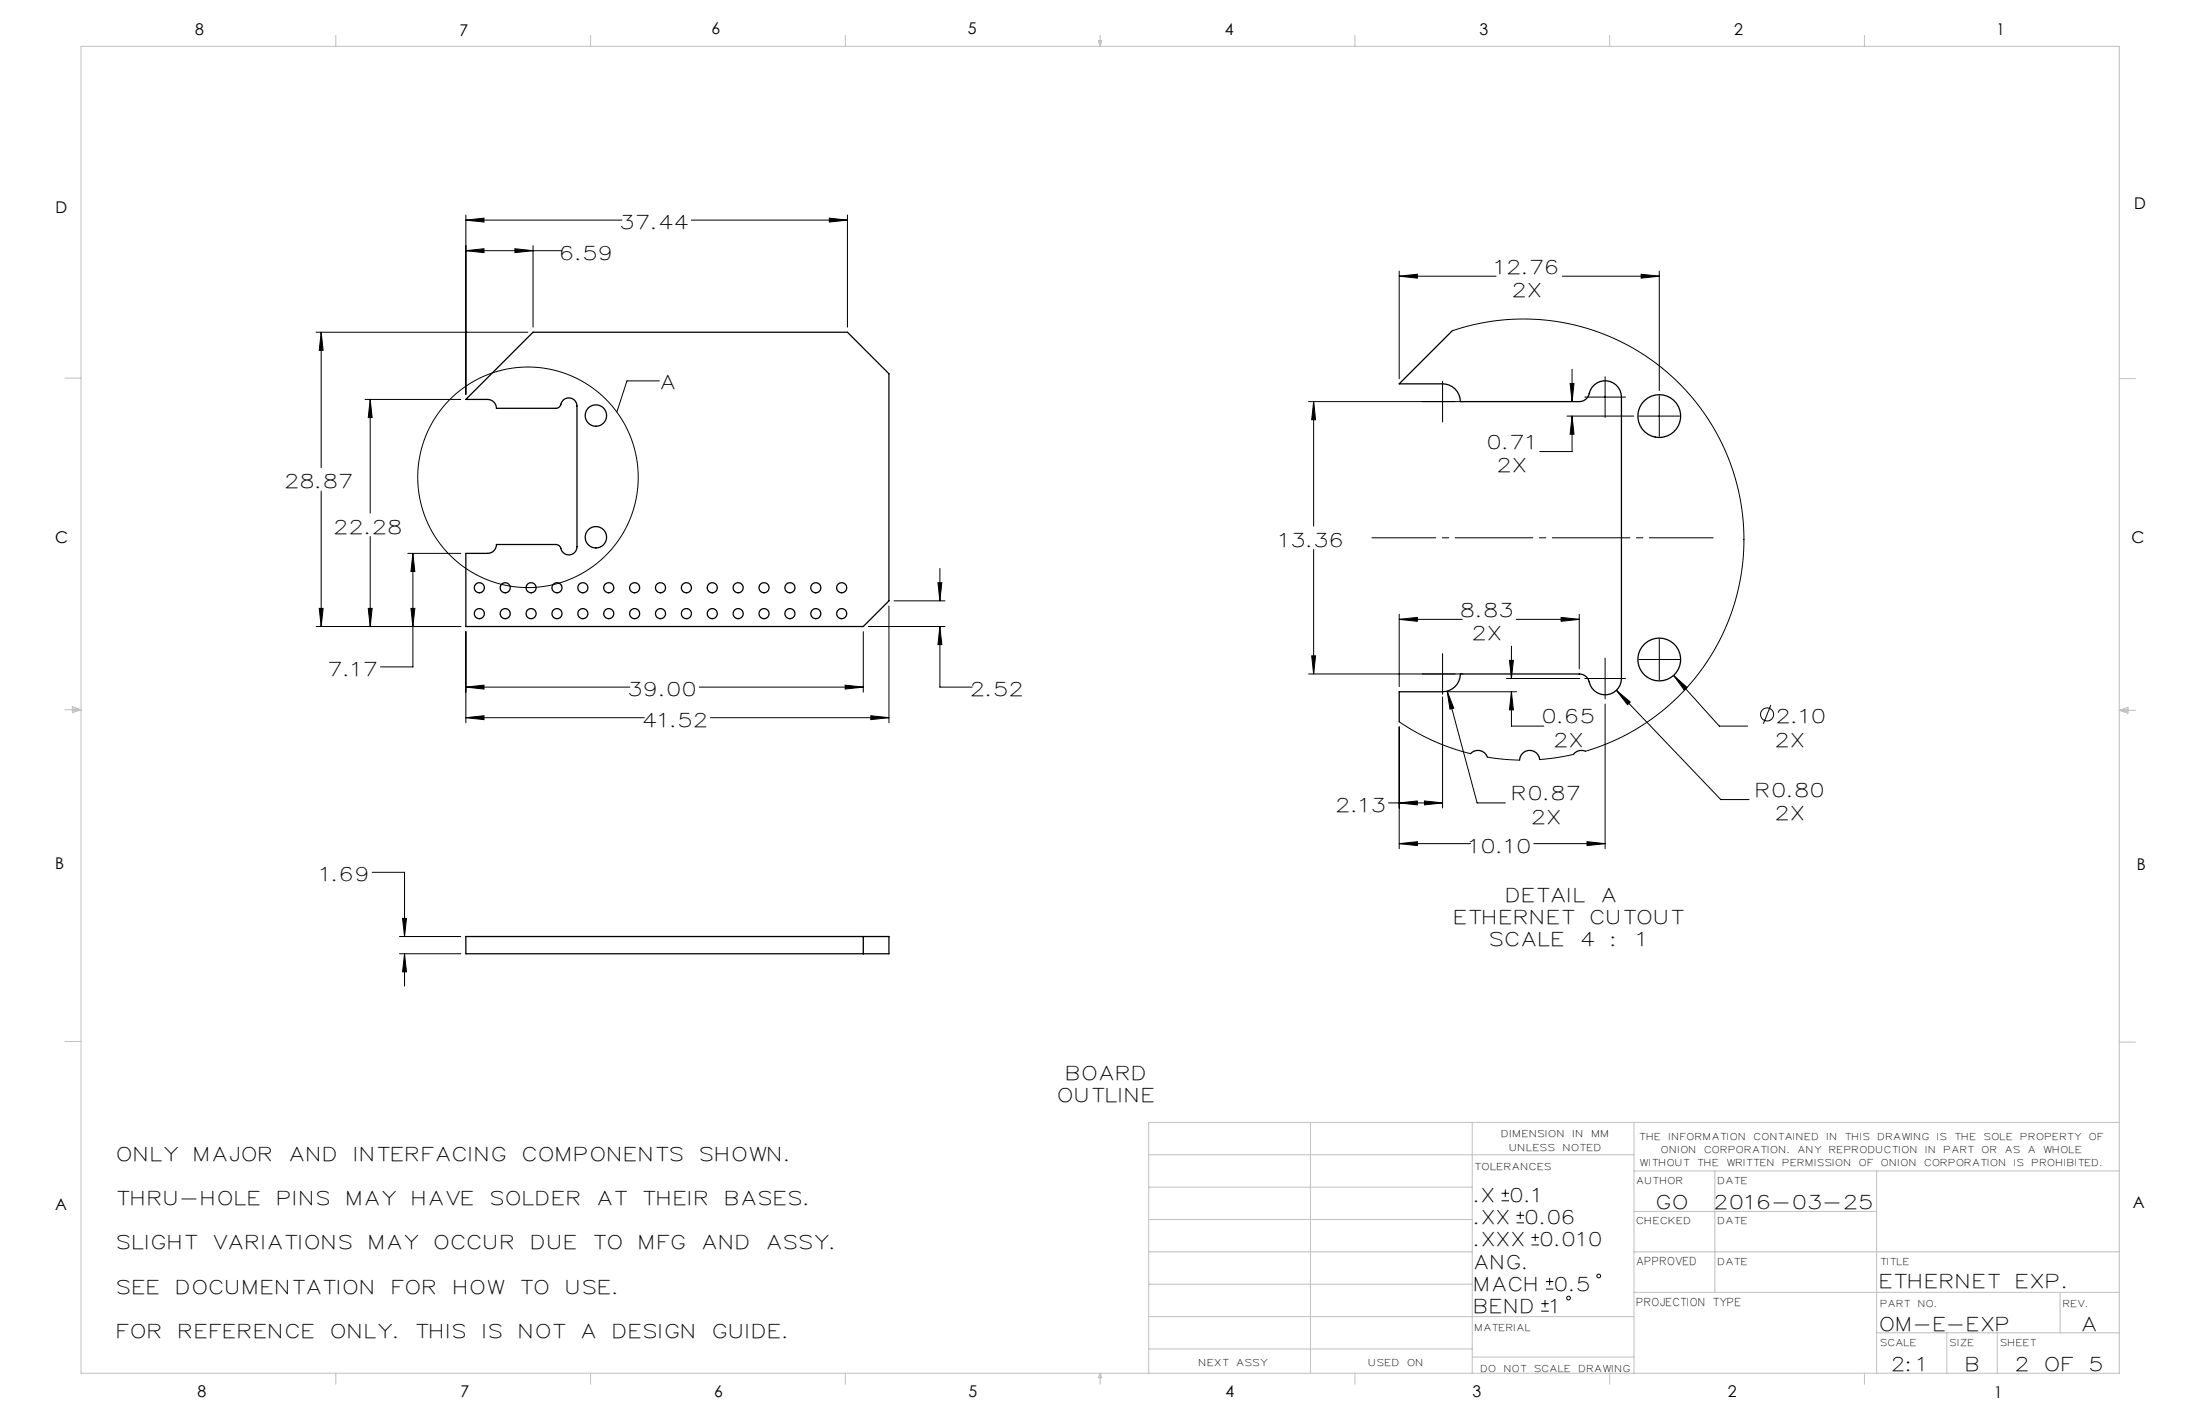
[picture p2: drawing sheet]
<svg xmlns="http://www.w3.org/2000/svg" width="432mm" height="279mm" viewBox="0 0 432 279" stroke-linecap="round" stroke-linejoin="round" font-family="sans-serif">
<g fill="none" stroke="#000" stroke-width=".2">
<path d="M91.4 49.2l3.6-.4v.8zM91.4 43.2l3.6-.4v.8zM91.4 42.2v35.2M91.4 49.2h18.9M91.4 43.2h30.7M101.1 48.8l3.5 .4-3.5 .4zM104.6 48.2v16M135.7 43.2h30.6M162.8 42.8l3.5 .4-3.5 .4zM166.3 42.2v22M274.6 54.2l3.6-.4v.8zM274.6 53.2v21.1"/>
<path d="M274.6 54.2h19M306.6 54.2h19.1M322.1 53.8l3.6 .4-3.6 .4zM325.7 53.2v23.4M62 65.2h41.6M63 65.2l.4 3.5h-.7zM63 65.2v26.6M71.7 78.4h18.7M72.7 78.4l.3 3.5h-.7zM72.7 78.4v22.3M129.4 74.7h-6.3l-2 6.1M257.8 78.8l.4 3.6h-.7z"/>
<path d="M257.8 78.8v24.4M283.1 74.8v8M285 64.9l4.2-1.2 4.1-.7 4.5-.4 4.2 .1 4.2 .5 4.1 .9 4 1.3 4.1 1.8 3.7 2 3.6 2.6 3.2 2.8 3.1 3.2 2.5 3.3 2.3 3.6 1.8 3.8 1.6 4.2 1.2 4.3 .6 4.1 .3 4.2-.2 4.4-.6 4.1-1 4.4-1.4 3.9-1.9 4.1-2.1 3.6-2.7 3.6-2.8 3.1-3.4 3-3.6 2.6-3.6 2.2-3.8 1.7-4 1.4M287.1 78.8h-30.3M308.2 75.2h.7l-.3 3.6zM308.6 72.4v6.4M311 77.9h8M315 73.9v8M325.7 77.6v8M63 96.3v26.6M307.6 81.6h13.1M308.6 81.6l.3 3.6h-.7z"/>
<path d="M308.6 81.6v7h-6.4M321.7 81.6h8M62.7 119.4h.7l-.4 3.5zM72.3 119.4h.7l-.3 3.5zM72.7 105.3v17.6M80 108.6h10.4M80.7 119.4h.7l-.4 3.5zM81 108.6l.4 3.5h-.7zM81 108.6v22.3h-6.3M174.5 118.9v22.9M175.5 117.9h10M184.1 114.3h.8l-.4 3.6z"/>
<path d="M184.5 111.5v6.4M257.8 107.8v24.4M62 122.9h28.4M91.4 134.8l3.6-.4v.8zM91.4 123.9v17.9M91.4 134.8h32.2M137.2 134.8h32.2M165.9 134.4l3.5 .4-3.5 .4zM169.4 123.9v11.9M170.4 122.9h15.1M184.5 122.9l.4 3.6h-.8zM184.5 122.9v11.9h6.3"/>
<path d="M257.5 128.7h.7l-.4 3.5zM274.6 121.5l3.6-.4v.8zM274.6 120.5v14.2M274.6 121.5h12.4M283.1 128.2v8M283.1 136.7v21.8M284 135.6l1.3 3.3-.7 .2zM284 135.6l5.9 21.9h5.6M284.1 135.7h13.6M287.1 132.2h-30.3M295.7 133.1h14.3M296.3 129.6h.7l-.3 3.5z"/>
<path d="M296.7 135.7l.3 3.6h-.7zM296.7 135.7v6.8h6.3M296.7 126.8v6.3M297.6 121.5h12.4M306.4 121.1l3.6 .4-3.6 .4zM310 120.5v10.7M311 133.1h8M315 129.1v8M315 138.1v28.4M317.3 135.4l2.7 2.4-.6 .5zM317.3 135.4l20.4 21.5h5.6M321.7 129.4h8"/>
<path d="M325.7 125.4v8M328.5 132.5l2.6 2.4-.5 .5zM328.5 132.5l9 10h5.5M347.6 138.3l-1.5 3.7M91.4 140.8l3.6-.4v.8zM91.4 140.8h35.1M139.5 140.8h35M170.9 140.4l3.6 .4-3.6 .4zM272.5 157.5h10.6M274.6 157.5l3.6-.3v.7zM274.6 142.6v23.9M274.6 141.6l3.2 2 3.5 1.7 3.6 1.5 3.7 1.1"/>
<path d="M279.6 157.2l3.5 .3-3.5 .4zM291.9 148.6l3.2 .4 3.2 .1M308.8 148l-3.2 .6-3.4 .4M73 171.2h6.4v12.6M274.6 165.5l3.6-.4v.8zM274.6 165.5h14M301 165.5h14M311.5 165.1l3.5 .4-3.5 .4zM78.4 183.8h12M78.4 187.1h12M79 180.2h.8l-.4 3.6zM79.4 187.1l.4 3.6h-.8z"/>
<path d="M79.4 187.1v6.4M294.7 235.6h1.5M294.7 234.1h1.5M295.4 233.4v1.5M297.7 239.9h1.4M297.7 238.5h1.4M298.4 237.7v1.5M300.6 244.3h1.5M300.6 242.8h1.5M301.3 242.1v1.4M302.5 257.3h1.5M302.5 255.8h1.5"/>
<path d="M303.2 255.1v1.4M303.4 252.9h1.5M303.4 251.5h1.5M304.1 250.7v1.5"/>
<circle cx="103.6" cy="93.6" r="21.6"/>
<circle cx="346.8" cy="140.2" r="1.28"/>
<circle cx="307.9" cy="254.7" r=".37"/>
<circle cx="313.8" cy="250.4" r=".37"/>
</g>
<path d="M269.3 105.5h67" fill="none" stroke="#000" stroke-width=".2" stroke-dasharray="15.2 1.3 1.3 1.3" stroke-dashoffset="2.7"/>
<g fill="none" stroke="#c0c0c0" stroke-width=".2">
<path d="M15.9 9.1h400.1v260.3h-400.1zM65.9 6.9v2.2M115.9 6.9v2.2M165.9 6.9v2.2M215.6 8h.6l-.3 1.1zM215.7 8l.2 1.1M215.9 6.9v2.2M216 8l-.1 1.1M265.9 6.9v2.2M315.9 6.9v2.2M365.9 6.9v2.2M12.7 74.2h3.2"/>
<path d="M416 74.3h3.1M12.7 139.3h3.2M14.2 139l1.7 .3M14.2 138.7l1.7 .6-1.7 .5zM15.9 139.3l-1.7 .2M416 139.4h3.1M416 139.4l1.7-.6v1.1zM416 139.4l1.7 .2M417.7 139.1l-1.7 .3M12.7 204.4h3.2M416 204.5h3.1M225.5 226.6h95.2"/>
<path d="M225.5 239.3h63.5M225.5 232.9h63.5M257.2 220.2v49.2M289 220.2v49.2M320.7 220.2v49.2M320.7 237.7h47.6M320.7 229.8h95.3M336.6 229.8v23.8M368.3 229.8v39.6M416 220.2h-190.5v49.2M225.5 258.3h95.2M225.5 245.6h63.5"/>
<path d="M225.5 252h63.5M320.7 253.6h95.3M320.7 245.6h95.3M404.3 253.6v7.9M65.9 269.4v2.2M115.9 269.4v2.2M165.9 269.4v2.2M215.9 269.4v2.2M215.9 269.4l.3 .9h-.6zM225.5 264.7h63.5M265.9 269.4v2.2M289 266.3h31.7"/>
<path d="M315.9 269.4v2.2M365.9 269.4v2.2M368.3 261.5h47.7M382.1 261.5v7.9M392 261.5v7.9"/>
</g>
<path d="M91.4 140.8l3.6-.4v.8zM170.9 140.4l3.6 .4-3.6 .4zM80.7 119.4h.7l-.4 3.5zM81 108.6l.4 3.5h-.7zM72.3 119.4h.7l-.3 3.5zM72.7 78.4l.3 3.5h-.7zM62.7 119.4h.7l-.4 3.5zM63 65.2l.4 3.5h-.7zM91.4 134.8l3.6-.4v.8zM165.9 134.4l3.5 .4-3.5 .4zM184.5 122.9l.4 3.6h-.8zM184.1 114.3h.8l-.4 3.6zM91.4 49.2l3.6-.4v.8zM101.1 48.8l3.5 .4-3.5 .4zM91.4 43.2l3.6-.4v.8zM162.8 42.8l3.5 .4-3.5 .4zM79 180.2h.8l-.4 3.6zM79.4 187.1l.4 3.6h-.8zM284 135.6l.6 3.5 .7-.2zM306.4 121.1l3.6 .4-3.6 .4zM274.6 121.5l3.6-.4v.8zM257.8 78.8l.4 3.6h-.7zM257.5 128.7h.7l-.4 3.5zM274.6 157.5l3.6-.3v.7zM279.6 157.2l3.5 .3-3.5 .4zM311.5 165.1l3.5 .4-3.5 .4zM274.6 165.5l3.6-.4v.8zM296.3 129.6h.7l-.3 3.5zM296.7 135.7l.3 3.6h-.7zM322.1 53.8l3.6 .4-3.6 .4zM274.6 54.2l3.6-.4v.8zM308.6 81.6l.3 3.6h-.7zM308.2 75.2h.7l-.3 3.6zM317.3 135.4l2.1 2.9 .6-.5zM328.5 132.5l2.1 2.9 .5-.5z" fill="#000"/>
<g fill="none" stroke="#000" stroke-width=".25">
<path d="M104.6 65.2h61.7l8.2 8.1v44.6l-5.1 5h-78v-14.3h4.3a1.74 1.74 0 0 0 1.7-1.8h11.7a1.13 1.13 0 0 1 1.1 1.1 1.6 1.6 0 0 0 1.8 .9 1.6 1.6 0 0 0 1.2-1.5v-27.6a1.65 1.65 0 0 0-1.6-1.6 1.65 1.65 0 0 0-1.6 1.5l-.4 .4-.5 .1h-11.7a1.74 1.74 0 0 0-1.7-1.7h-4.3zM285 64.9l-10.4 10.4h8.5a3.5 3.5 0 0 1 3.5 3.5h23.4a2 2 0 0 0 1.9-1.6 3.2 3.2 0 0 1 3.5-2.5 3.2 3.2 0 0 1 2.8 3.2v55.2a3.2 3.2 0 0 1-3 3.2 3.2 3.2 0 0 1-3.4-2.8l-.3-.6-.6-.4-.9-.3h-23.4a3.5 3.5 0 0 1-3.5 3.5h-8.5v5.9M288.6 147.9a1.96 1.96 0 0 1 3.3 .7M302.2 149a1.97 1.97 0 0 0-2-1.8 1.97 1.97 0 0 0-1.9 1.9M311.2 147.4a1.96 1.96 0 0 0-2.4 .6M91.4 183.8h83.1v3.3h-83.1zM169.4 183.8v3.3"/>
<circle cx="117" cy="81.5" r="2.1"/>
<circle cx="325.7" cy="81.6" r="4.2"/>
<circle cx="94.1" cy="115.3" r=".99"/>
<circle cx="99.2" cy="115.3" r=".99"/>
<circle cx="104.2" cy="115.3" r=".99"/>
<circle cx="109.3" cy="115.3" r=".99"/>
<circle cx="114.4" cy="115.3" r=".99"/>
<circle cx="117" cy="105.4" r="2.1"/>
<circle cx="119.5" cy="115.3" r=".99"/>
<circle cx="124.6" cy="115.3" r=".99"/>
<circle cx="129.6" cy="115.3" r=".99"/>
<circle cx="134.7" cy="115.3" r=".99"/>
<circle cx="139.8" cy="115.3" r=".99"/>
<circle cx="144.9" cy="115.3" r=".99"/>
<circle cx="150" cy="115.3" r=".99"/>
<circle cx="155" cy="115.3" r=".99"/>
<circle cx="160.1" cy="115.3" r=".99"/>
<circle cx="165.2" cy="115.3" r=".99"/>
<circle cx="94.1" cy="120.4" r=".99"/>
<circle cx="99.2" cy="120.4" r=".99"/>
<circle cx="104.2" cy="120.4" r=".99"/>
<circle cx="109.3" cy="120.4" r=".99"/>
<circle cx="114.4" cy="120.4" r=".99"/>
<circle cx="119.5" cy="120.4" r=".99"/>
<circle cx="124.6" cy="120.4" r=".99"/>
<circle cx="129.6" cy="120.4" r=".99"/>
<circle cx="134.7" cy="120.4" r=".99"/>
<circle cx="139.8" cy="120.4" r=".99"/>
<circle cx="144.9" cy="120.4" r=".99"/>
<circle cx="150" cy="120.4" r=".99"/>
<circle cx="155" cy="120.4" r=".99"/>
<circle cx="160.1" cy="120.4" r=".99"/>
<circle cx="165.2" cy="120.4" r=".99"/>
<circle cx="325.7" cy="129.4" r="4.2"/>
</g>
<g font-size="3.7">
<text x="122.1" y="45">37.44</text>
<text x="110.3" y="51">6.59</text>
<text x="293.6" y="53.7">12.76</text>
<text x="297.1" y="58.2">2X</text>
<text x="129.9" y="76.4">A</text>
<text x="292.2" y="88.1">0.71</text>
<text x="56.2" y="95.8">28.87</text>
<text x="294.2" y="92.7">2X</text>
<text x="65.9" y="104.7">22.28</text>
<text x="251.3" y="107.3">13.36</text>
<text x="287" y="121">8.83</text>
<text x="289.3" y="125.6">2X</text>
<text x="64.7" y="132.6">7.17</text>
<text x="123.6" y="136.6">39.00</text>
<text x="190.8" y="136.6">2.52</text>
<text x="126.5" y="142.6">41.52</text>
<text x="303" y="141.9">0.65</text>
<text x="349" y="141.9">2.10</text>
<text x="305.3" y="146.5">2X</text>
<text x="348.7" y="146.5">2X</text>
<text x="262.5" y="159.3">2.13</text>
<text x="297.1" y="157">R0.87</text>
<text x="300.9" y="161.6">2X</text>
<text x="344.9" y="156.4">R0.80</text>
<text x="348.7" y="160.9">2X</text>
<text x="288.6" y="167.3">10.10</text>
<text x="63.1" y="172.9">1.69</text>
<text x="295.9" y="177">DETAIL</text>
<text x="314.6" y="177">A</text>
<text x="285.7" y="181.3">ETHERNET</text>
<text x="292.7" y="185.6">SCALE</text>
<text x="310.5" y="185.6">4</text>
<text x="312.4" y="181.3">CUTOUT</text>
<text x="316.4" y="185.6">:</text>
<text x="321.6" y="185.6">1</text>
<text x="209.5" y="211.8">BOARD</text>
<text x="207.9" y="216.1">OUTLINE</text>
<text x="23.2" y="227.8">ONLY</text>
<text x="38.3" y="227.8">MAJOR</text>
<text x="57.1" y="227.8">AND</text>
<text x="69.8" y="227.8">INTERFACING</text>
<text x="102.8" y="227.8">COMPONENTS</text>
<text x="137.6" y="227.8">SHOWN.</text>
<text x="23.2" y="236.5">THRU-HOLE</text>
<text x="54.7" y="236.5">PINS</text>
<text x="68.3" y="236.5">MAY</text>
<text x="81.1" y="236.5">HAVE</text>
<text x="96.5" y="236.5">SOLDER</text>
<text x="117.5" y="236.5">AT</text>
<text x="126.4" y="236.5">THEIR</text>
<text x="142.6" y="236.5">BASES.</text>
<text x="289.6" y="235.9">.X</text>
<text x="296.7" y="235.9">0.1</text>
<text x="325.4" y="237.1">GO</text>
<text x="336.7" y="237.1">2016-03-25</text>
<text x="23.2" y="245.1">SLIGHT</text>
<text x="42.1" y="245.1">VARIATIONS</text>
<text x="72.6" y="245.1">MAY</text>
<text x="85.5" y="245.1">OCCUR</text>
<text x="104.5" y="245.1">DUE</text>
<text x="116.8" y="245.1">TO</text>
<text x="125.7" y="245.1">MFG</text>
<text x="138.1" y="245.1">AND</text>
<text x="150.8" y="245.1">ASSY.</text>
<text x="289.6" y="244.6">.XXX</text>
<text x="289.6" y="240.2">.XX</text>
<text x="299.6" y="240.2">0.06</text>
<text x="302.6" y="244.6">0.010</text>
<text x="289.6" y="248.9">ANG.</text>
<text x="23.2" y="253.8">SEE</text>
<text x="34.8" y="253.8">DOCUMENTATION</text>
<text x="77.2" y="253.8">FOR</text>
<text x="89.2" y="253.8">HOW</text>
<text x="102.4" y="253.8">TO</text>
<text x="111.3" y="253.8">USE.</text>
<text x="289.6" y="257.6">BEND</text>
<text x="289.6" y="253.2">MACH</text>
<text x="304.5" y="257.6">1</text>
<text x="305.4" y="253.2">0.5</text>
<text x="369.2" y="252.8">ETHERNET</text>
<text x="395.9" y="252.8">EXP.</text>
<text x="23.2" y="262.5">FOR</text>
<text x="35.3" y="262.5">REFERENCE</text>
<text x="65.2" y="262.5">ONLY.</text>
<text x="81.9" y="262.5">THIS</text>
<text x="95" y="262.5">IS</text>
<text x="102.1" y="262.5">NOT</text>
<text x="114.3" y="262.5">A</text>
<text x="120.5" y="262.5">DESIGN</text>
<text x="140.2" y="262.5">GUIDE.</text>
<text x="369.2" y="261.2">OM-E-EXP</text>
<text x="408.9" y="261.2">A</text>
<text x="371.6" y="269.1">2:1</text>
<text x="386.1" y="269.1">B</text>
<text x="395.9" y="269.1">2</text>
<text x="401.6" y="269.1">OF</text>
<text x="410.4" y="269.1">5</text>
</g>
<g font-size="3.2">
<text x="38.3" y="6.9">8</text>
<text x="90.2" y="7">7</text>
<text x="139.7" y="6.8">6</text>
<text x="190" y="6.8">5</text>
<text x="240.4" y="6.8">4</text>
<text x="290.4" y="6.9">3</text>
<text x="340.4" y="6.8">2</text>
<text x="391.9" y="6.9">1</text>
<text x="10.9" y="41.8">D</text>
<text x="418.9" y="41">D</text>
<text x="10.9" y="106.5">C</text>
<text x="418.4" y="106.6">C</text>
<text x="10.8" y="170.4">B</text>
<text x="419.4" y="170.8">B</text>
<text x="10.8" y="237.4">A</text>
<text x="418.6" y="237">A</text>
<text x="38.8" y="274.1">8</text>
<text x="90.4" y="274.1">7</text>
<text x="140.2" y="274.1">6</text>
<text x="190.1" y="274.1">5</text>
<text x="240.5" y="274.1">4</text>
<text x="289" y="274.1">3</text>
<text x="339.1" y="274.1">2</text>
<text x="391.4" y="274.4">1</text>
</g>
<g font-size="2.1">
<text x="321.3" y="248.2">APPROVED</text>
<text x="321.3" y="256.3">PROJECTION TYPE</text>
</g>
<g font-size="1.8">
<text x="294.9" y="223.2">DIMENSION</text>
<text x="296.4" y="225.8">UNLESS</text>
<text x="306.9" y="225.8">NOTED</text>
<text x="308.8" y="223.2">IN</text>
<text x="312.5" y="223.2">MM</text>
<text x="321.9" y="223.6">THE</text>
<text x="326.2" y="226.2">ONION</text>
<text x="327.7" y="223.6">INFORMATION</text>
<text x="334.7" y="226.2">CORPORATION.</text>
<text x="344.4" y="223.6">CONTAINED</text>
<text x="353" y="226.2">ANY</text>
<text x="358.7" y="223.6">IN</text>
<text x="359.1" y="226.2">REPRODUCTION</text>
<text x="362.3" y="223.6">THIS</text>
<text x="368.7" y="223.6">DRAWING</text>
<text x="378.1" y="226.2">IN</text>
<text x="380.4" y="223.6">IS</text>
<text x="381.7" y="226.2">PART</text>
<text x="383.8" y="223.6">THE</text>
<text x="389.1" y="226.2">OR</text>
<text x="389.6" y="223.6">SOLE</text>
<text x="393.7" y="226.2">AS</text>
<text x="396.7" y="223.6">PROPERTY</text>
<text x="398.2" y="226.2">A</text>
<text x="401.2" y="226.2">WHOLE</text>
<text x="410.2" y="223.6">OF</text>
<text x="289.6" y="229.5">TOLERANCES</text>
<text x="321.3" y="232.2">AUTHOR</text>
<text x="322" y="228.8">WITHOUT</text>
<text x="333.3" y="228.8">THE</text>
<text x="337.3" y="232.2">DATE</text>
<text x="339" y="228.8">WRITTEN</text>
<text x="350" y="228.8">PERMISSION</text>
<text x="365" y="228.8">OF</text>
<text x="369.4" y="228.8">ONION</text>
<text x="377.9" y="228.8">CORPORATION</text>
<text x="395.5" y="228.8">IS</text>
<text x="398.9" y="228.8">PROHIBITED.</text>
<text x="321.3" y="240.1">CHECKED</text>
<text x="337.3" y="240.1">DATE</text>
<text x="337.3" y="248.2">DATE</text>
<text x="369.2" y="248.2">TITLE</text>
<text x="369.2" y="256.4">PART</text>
<text x="376.6" y="256.4">NO.</text>
<text x="405.1" y="256.4">REV.</text>
<text x="289.6" y="261.1">MATERIAL</text>
<text x="235.4" y="268">NEXT</text>
<text x="242.8" y="268">ASSY</text>
<text x="268.8" y="268">USED</text>
<text x="276.4" y="268">ON</text>
<text x="290.8" y="269.1">DO</text>
<text x="295.3" y="269.1">NOT</text>
<text x="301.3" y="269.1">SCALE</text>
<text x="310" y="269.1">DRAWING</text>
<text x="369.2" y="264">SCALE</text>
<text x="382.8" y="264">SIZE</text>
<text x="392.8" y="264">SHEET</text>
</g>
</svg>
